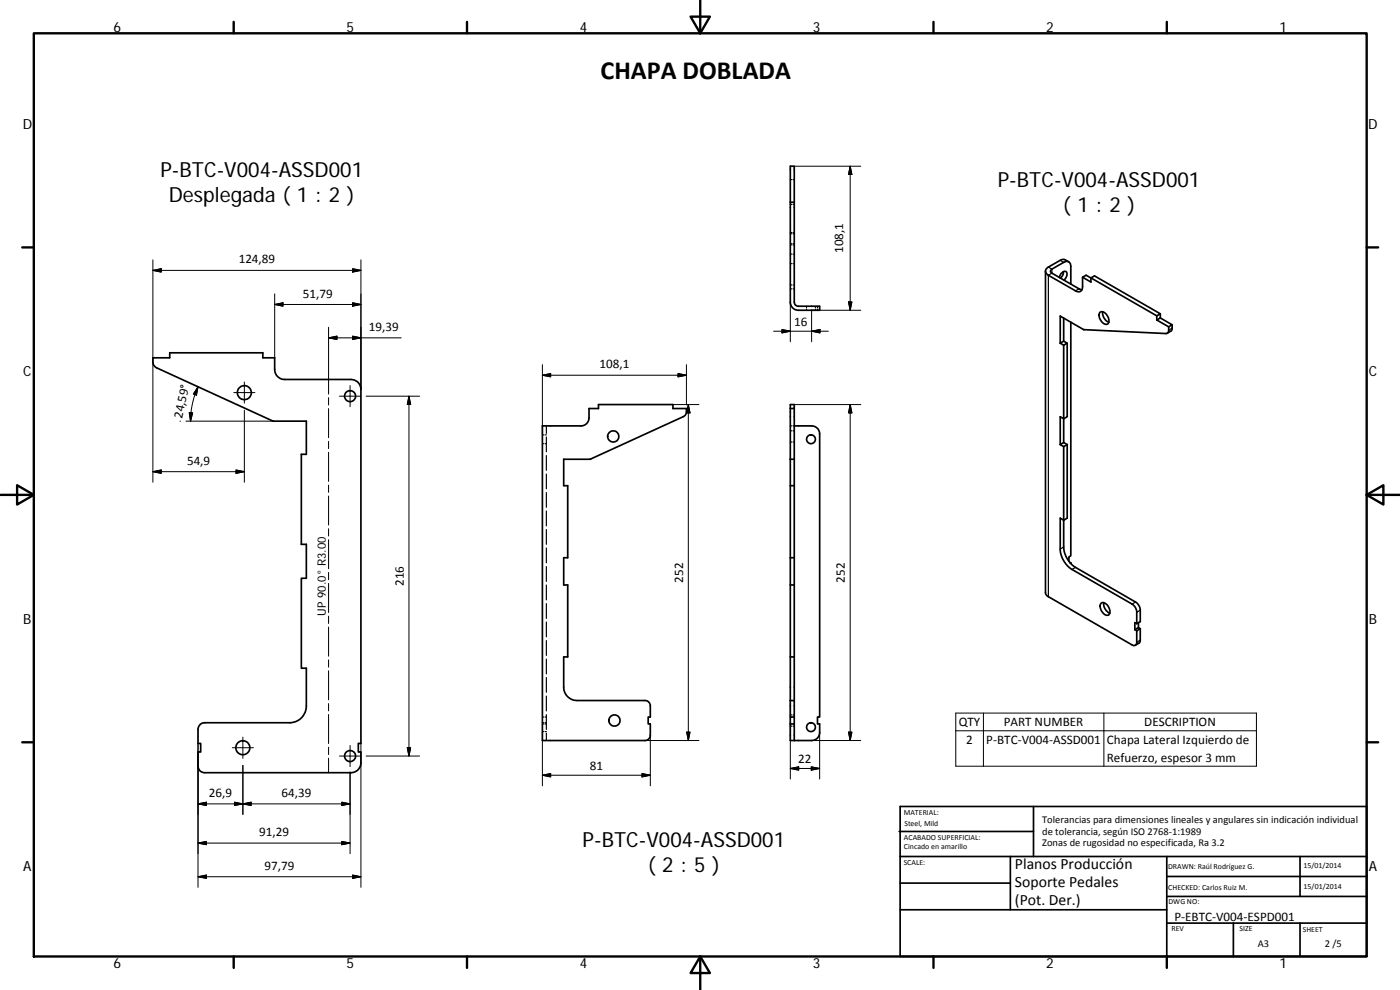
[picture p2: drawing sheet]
<svg xmlns="http://www.w3.org/2000/svg" width="420mm" height="297mm" viewBox="0 0 420 297" stroke-linecap="round" stroke-linejoin="round" font-family="sans-serif">
<g fill="none" stroke="#000" stroke-width=".51">
<path d="M237.2 60.7h1.2M237.2 60.7v30a2.42 2.42 0 0 0 2.4 2.4h6.4v-1.2h-6.7l-.7-.5-.2-.4v-30.3M237.2 60.7v-10.8h1.2v10.8M320.7 78.5l-1.2-.6h-.8l-4.1 2.2a1.3 1.3 0 0 0-.8 1.3 1.3 1.3 0 0 0 .8 1.2l8.2 4.7a1.29 1.29 0 0 0 1.5 .1 1.29 1.29 0 0 0 .6-1.4v-2.8M313.8 81.3v96.8l.6 .8 25.4 14.6a.86 .86 0 0 0 .9 .1 .86 .86 0 0 0 .5-.9v-3.4M317.9 83.2a1.78 1.78 0 0 1 2.1-1.7 1.94 1.94 0 0 1-.7 2.6M319.1 81.5a2.35 2.35 0 0 1-.8 2M319.2 95.4v7l-1 .6M321.4 85.2v-5.3a1.3 1.3 0 0 0-.7-1.3 1.3 1.3 0 0 0-1.5 .1l-3.5 2.1a.64 .64 0 0 0-.4 .6 .64 .64 0 0 0 .4 .6l8.1 4.7 .9 .2M321.4 96.7v70.1l-.6 .3v1.3M324.9 83.2l2.5 1.4v-1.2M324.9 83.2l1.1-.6 1.4 .8"/>
<path d="M327.4 83.4l19.8 11.4M327.4 83.4l1.1-.6 19.7 11.3-1 .7M330.2 93.7a2.36 2.36 0 0 1 2.6 2.7 1.05 1.05 0 0 1-.9 1 1.05 1.05 0 0 1-1.1-.7 2.43 2.43 0 0 1-.6-3zM331 93.5a3.1 3.1 0 0 0 1.8 3.2M347.2 96l3.5 2.1M347.2 94.8v1.2M348.2 94.1v1.3l-1 .6M348.2 95.4l3.6 2.1-1.1 .6M350.7 98.1v1.4l-.8 .6-24.7-1.2-7-4.1v8.2M351.8 97.5l-.2 1.6-1.3 .9M45.9 107.4h5v-1.5h28v1.5h3.5v3.5a3 3 0 0 0 3 3h19.9a2.96 2.96 0 0 1 3 3v106.2h-.8v2.5h.8v3.3a2.96 2.96 0 0 1-3 2.9h-43.9a1.93 1.93 0 0 1-2-1.9v-4.3h.8v-2.5h-.8v-4.3a2.05 2.05 0 0 1 2-1.9h25.5a5 5 0 0 0 5-5v-11.4h-1.5v-27h1.5v-10.2h-1.5v-27h1.5v-9.9l-10.1-.1-34.8-15.9-.7-.6-.3-.6zM318.2 103l1 .6"/>
<path d="M319.2 103.6v29.2M319.2 102.4l1.1 .6-1.1 .6M320.3 103v22l-1.1 .6-1-.6v8.4M162.8 127.8h11.6a2.38 2.38 0 0 0 2.4-2.4v-2.8h2.8v-1.2h22.4v1.2h4v1.3l-.3 .5-.6 .6-27.9 12.8h-8v7.9h1.2v21.6h-1.2v8.2h1.2v21.6h-1.2v9.1a4 4 0 0 0 4 4h20.4a1.61 1.61 0 0 1 1.6 1.6v3.3h-.7v2.1h.7v3.4a1.61 1.61 0 0 1-1.6 1.6h-30.8zM237.2 122.6h1.2v-1.2h-1.2v88.8M237.2 137.7l1.2 .1M238.4 127.8h5.2a2.42 2.42 0 0 1 2.4 2.4v84.9h-.7v2.1h.7v2.6a2.39 2.39 0 0 1-2.4 2.4h-5.2M238.4 122.6v15.2M238.4 137.8v7.9h-1.2M318.2 133.4l1 .6M319.2 132.8l-1 .6M319.2 134v30.1a7.7 7.7 0 0 0 3.6 6.1l18 10.4a3.1 3.1 0 0 1 1.4 2.5v3.4l-1 .6"/>
<path d="M319.2 132.8l1.1 .6M320.3 133.4v22.1l-1.1 .6-1-.6v9.2a7.7 7.7 0 0 0 3.5 6.2l18.1 10.4a2.97 2.97 0 0 1 1.4 2.4v3.4M320.3 133.4l-1.1 .6M238.4 145.7v21.6h-1.2M237.2 175.5h1.2M238.4 167.3v42.9M321 168.7l.4 .2M321.4 168.9l-.2 .1M321.4 168.9v.2M237.2 197.1h1.2M330.5 181a2.06 2.06 0 0 1 2.5 1.8 1.1 1.1 0 0 1 .1 1.3 1.1 1.1 0 0 1-1.3 .4 2.73 2.73 0 0 1-1.3-3.5zM331.3 180.8a2.97 2.97 0 0 0 1.8 3.2"/>
<path d="M340.6 188.9l.6 .4M341.2 187.1l-.6-.3v2.1M341.7 188.3l.5 .3M341.7 188.3l-1.1 .6M341.7 186.8v1.5M342.2 188.6l-1 .7M342.2 188.6l-.1 4-.3 .4-1.1 .6M237.2 210.2h1.2v12M237.2 217.2h1.2M237.2 210.2v4.9M237.2 217.2v5h1.2M238.4 215.1h-1.2v2.1"/>
<path d="M269.8 249.5h40.4M270.1 257h140.1M270.1 242h140.1v45h-140.1zM303.2 257v16M310.2 242v15M350.2 257v30M390.2 257v12M270.1 273h80.1M270.1 265h33.1M350.2 277h60M350.2 269h60M350.2 263h60"/>
<path d="M370.2 277v10M390.2 277v10"/>
<circle cx="73.3" cy="117.8" r="2.09"/>
<circle cx="105.1" cy="118.9" r="1.64"/>
<circle cx="184" cy="130.9" r="1.68"/>
<circle cx="243.4" cy="131.8" r="1.32"/>
<circle cx="184.4" cy="216.2" r="1.69"/>
<circle cx="243.4" cy="218.2" r="1.32"/>
<circle cx="72.9" cy="224.4" r="2.11"/>
<circle cx="105.1" cy="226.8" r="1.64"/>
</g>
<g fill="none" stroke="#000" stroke-width=".3">
<path d="M238.4 49.9h19.9M255.2 49.9v43.2M255.2 49.9l.5 2.4h-1.1zM45.9 78v66.7M108.3 78v38.9M45.9 81.1h62.4M45.9 81.1l2.5-.5v1zM82.4 91.4h25.9M82.4 91.4l2.5-.6v1.1zM82.4 88.2v19.2M98.6 98.2v20M105.8 90.8l2.5 .6-2.5 .5z"/>
<path d="M105.8 80.6l2.5 .5-2.5 .5zM232.2 99.4h16.4M234.7 98.9l2.5 .5-2.5 .5zM237.2 90.7v11.9M243.6 99.4l2.5-.5v1zM254.6 90.6h1.1l-.5 2.5zM258.3 93.1h-14.7v9.5M59.4 116.1l-1.5 4.4-.5 2.2-.2 3.7M59.4 116.1l-.4 2.5-1-.4zM70.2 117.8h6.3M73.3 114.6v6.4M98.6 119.3v2.2"/>
<path d="M98.6 101.4l2.5-.5v1zM101.9 118.9h6.3M105.1 115.7v6.3M105.8 100.9l2.5 .5-2.5 .5zM109.9 118.9h16M120.4 101.4h-21.8M122.7 118.9v107.9M122.7 118.9l.5 2.4h-1zM162.8 109.4v20.8M162.8 112.6l2.5-.5v1zM162.8 112.6h43.2M203.5 112.1l2.5 .5-2.5 .5z"/>
<path d="M206 109.4v12.1M54 126.4h.2M55.8 126.4h26.2M56.8 123.8l1 .1-.6 2.5zM73.3 123.1v21.6M98.6 122.6v8.7M98.6 132.4v2.2M98.6 135.7v8.7M202 121.4h7.8M206.6 121.4v100.8M206.6 121.4l.5 2.5h-1zM238.4 121.4h19.9"/>
<path d="M255.2 121.4v100.8M255.2 121.4l.5 2.5h-1.1zM45.9 141.5h27.4M45.9 141.5l2.5-.5v1zM70.8 141l2.5 .5-2.5 .5zM98.6 145.5v2.2M98.6 148.8v8.7M98.6 158.6v2.2M98.6 161.9v8.7M98.6 171.7v2.2M98.6 175v8.8M98.6 184.9v2.2"/>
<path d="M98.6 188.2v8.7M98.6 198v2.2M98.6 201.3v8.7M98.6 211.1v2.2M98.6 214.4v8.7M162.8 219.8v16M206.1 219.7h1l-.5 2.5zM237.2 210.2v23.5M246 219.8v13.9M254.6 219.7h1.1l-.5 2.5zM286.8 214h90.3v15.9h-90.3zM286.8 219.3h90.3"/>
<path d="M295.1 214v15.9M331.3 214v15.9M59.4 223.1v43.1M69.7 224.3h6.4M72.9 221.2v6.3M72.9 229.6v14.8M98.6 224.2v2.2M98.6 227.5v4.3M101.9 226.8h6.3M105.1 223.7v6.3M105.1 231.7v24.4M108.3 223.1v3.6"/>
<path d="M108.3 226.9v39.3M109.9 226.8h16M122.2 224.3h1l-.5 2.5zM162.8 232.6l2.5-.5v1zM162.8 232.6h32.4M192.7 232.1l2.5 .5-2.5 .5zM193.6 222.2h16.2M195.2 220.6v15.2M237.2 230.6l2.5-.5v1zM237.2 230.6h8.8M239.6 222.2h18.7M243.5 230.1l2.5 .5-2.5 .5z"/>
<path d="M59.4 241.2l2.5-.5v1zM59.4 253l2.5-.5v.9zM59.4 241.2h45.7M59.4 253h45.7M70.4 240.7l2.5 .5-2.5 .5zM72.9 241.2l2.5-.5v1zM102.6 240.7l2.5 .5-2.5 .5zM102.6 252.5l2.5 .5-2.5 .4zM59.4 263.1l2.5-.5v.9zM59.4 263.1h48.9M105.8 262.6l2.5 .5-2.5 .4z"/>
</g>
<g fill="none" stroke="#000" stroke-width=".36">
<path d="M237.2 53.9h.4M238 53.9h.4M237.2 76.2h.4M237.2 79.1h.4M237.2 70.1h.4M237.2 73.5h.4M237.2 69.8h.4M237.2 73.1h.4M237.2 61.3h.4M238 61.3h.4M238 76.2h.4M238 79.1h.4"/>
<path d="M238 70.1h.4M238 73.5h.4M238 69.8h.4M238 73.1h.4M318.2 78.1l1 .6M237.2 85.5h.4M237.2 86.7h.4M238 85.5h.4M238 86.7h.4M242.1 91.9v.4M242.1 92.7v.4M244.7 91.9v.4"/>
<path d="M244.7 92.7v.4M245.3 91.9v.4M245.3 92.7v.4M314.6 80.1l1.1 .7v1.2l-1.1 .6v96.4M323.8 86.7l-1 .6M351.8 98.4l-1.1 .7M162.8 130.5h.4M162.8 133.1h.4M163.6 130.5h.4M163.6 133.1h.4M164 127.8v2.2M164 131.1v4.5"/>
<path d="M164 136.7v4.4M237.2 129.3h.4M237.2 132.6h.4M237.2 127.8h.4M238 127.8h.4M238 129.3h.4M238 132.6h.4M164 142.2v4.5M164 147.8v4.4M164 153.3v4.5M164 158.9v4.4M164 164.4v4.5"/>
<path d="M164 170v4.4M164 175.5v4.5M319.2 164.1l-1 .6M322.8 170.2l-1.1 .7M164 181.1v4.4M164 186.6v4.5M164 192.2v4.4M164 197.8v4.4M340.8 180.6l-1 .7M342.2 183.1l-1 .6M342.2 192.1l-1 .6M162.8 217.2h.4"/>
<path d="M162.8 215.1h.4M162.8 216.9h.4M162.8 219.5h.4M163.6 217.2h.4M163.6 215.1h.4M163.6 216.9h.4M163.6 219.5h.4M164 203.3v4.4M164 208.9v4.4M164 214.4v4.4M164 220v2.2M237.2 214.5h.4"/>
<path d="M237.2 217.9h.4M238 214.5h.4M238 217.9h.4"/>
</g>
<g fill="none" stroke="#000" stroke-width=".71">
<path d="M10.1 10h400.1v277h-400.1zM70.1 6.6v3.4M140.2 6.6v3.4M207.3 5h5.8l-2.9 5zM210.2 0v10M280.2 6.6v3.4M350.2 6.6v3.4M6.7 74.2h3.4M410.2 74.2h3.4M.2 148.5h9.9M5.1 145.6l5 2.9-5 2.9zM410.2 148.5l5-2.9v5.8z"/>
<path d="M410.2 148.5h9.9M6.7 222.7h3.4M410.2 222.7h3.4M70.1 287v3.4M140.2 287v3.4M210.2 287l2.9 5h-5.8zM210.2 287v10M280.2 287v3.4M350.2 287v3.4"/>
</g>
<g fill="#000" stroke="#000" stroke-width=".3">
<path d="M255.2 49.9l.5 2.4h-1.1zM45.9 81.1l2.5-.5v1zM82.4 91.4l2.5-.6v1.1zM105.8 90.8l2.5 .6-2.5 .5zM105.8 80.6l2.5 .5-2.5 .5zM234.7 98.9l2.5 .5-2.5 .5zM243.6 99.4l2.5-.5v1zM254.6 90.6h1.1l-.5 2.5zM59.4 116.1l-.4 2.5-1-.4zM98.6 101.4l2.5-.5v1zM105.8 100.9l2.5 .5-2.5 .5zM162.8 112.6l2.5-.5v1z"/>
<path d="M203.5 112.1l2.5 .5-2.5 .5zM56.8 123.8l1 .1-.6 2.5zM122.7 118.9l.5 2.4h-1zM206.6 121.4l.5 2.5h-1zM255.2 121.4l.5 2.5h-1.1zM45.9 141.5l2.5-.5v1zM70.8 141l2.5 .5-2.5 .5zM206.1 219.7h1l-.5 2.5zM254.6 219.7h1.1l-.5 2.5zM122.2 224.3h1l-.5 2.5zM162.8 232.6l2.5-.5v1zM192.7 232.1l2.5 .5-2.5 .5z"/>
<path d="M237.2 230.6l2.5-.5v1zM243.5 230.1l2.5 .5-2.5 .5zM59.4 241.2l2.5-.5v1zM59.4 253l2.5-.5v.9zM70.4 240.7l2.5 .5-2.5 .5zM72.9 241.2l2.5-.5v1zM102.6 240.7l2.5 .5-2.5 .5zM102.6 252.5l2.5 .5-2.5 .4zM59.4 263.1l2.5-.5v.9zM105.8 262.6l2.5 .5-2.5 .4z"/>
</g>
<text font-size="7.9" x="180.2" y="23.7">CHAPA DOBLADA</text>
<g font-size="6.3">
<text x="48.1" y="53.1">P-BTC-V004-ASSD001</text>
<text x="299.4" y="56.2">P-BTC-V004-ASSD001</text>
<text x="50.6" y="60.6">Desplegada ( 1 : 2 )</text>
<text x="319" y="63.8">( 1 : 2 )</text>
<text x="174.8" y="254.1">P-BTC-V004-ASSD001</text>
<text x="194.4" y="261.6">( 2 : 5 )</text>
</g>
<g font-size="4.7">
<text x="304.6" y="260.8">Planos Producción</text>
<text x="304.6" y="266.2">Soporte Pedales</text>
<text x="304.6" y="271.6">(Pot. Der.)</text>
</g>
<g font-size="4.2">
<text x="34" y="9.6">6</text>
<text x="104" y="9.6">5</text>
<text x="174" y="9.6">4</text>
<text x="244" y="9.6">3</text>
<text x="314" y="9.6">2</text>
<text x="384" y="9.6">1</text>
<text x="6.8" y="38.7">D</text>
<text x="410.6" y="38.7">D</text>
<text x="7" y="112.9">C</text>
<text x="410.8" y="112.9">C</text>
<text x="7" y="187.1">B</text>
<text x="410.8" y="187.1">B</text>
<text x="7" y="261.3">A</text>
<text x="410.8" y="261.3">A</text>
<text x="34" y="290.4">6</text>
<text x="104" y="290.4">5</text>
<text x="174" y="290.4">4</text>
<text x="244" y="290.4">3</text>
<text x="314" y="290.4">2</text>
<text x="384" y="290.4">1</text>
</g>
<g font-size="3.9">
<text x="253.1" y="76" transform="rotate(-90 253.1 76)">108,1</text>
<text x="71.6" y="79.1">124,89</text>
<text x="90.9" y="89.3">51,79</text>
<text x="110.7" y="99.3">19,39</text>
<text x="238.4" y="97.8">16</text>
<text x="179.9" y="110.5">108,1</text>
<text x="54.6" y="125.7" transform="rotate(-78 54.6 125.7)">24,59°</text>
<text x="56.1" y="139.4">54,9</text>
<text x="121.2" y="175.8" transform="rotate(-90 121.2 175.8)">216</text>
<text x="205" y="174.8" transform="rotate(-90 205 174.8)">252</text>
<text x="253.6" y="174.8" transform="rotate(-90 253.6 174.8)">252</text>
<text x="287.7" y="217.8">QTY</text>
<text x="301.2" y="217.8">PART NUMBER</text>
<text x="343.4" y="217.8">DESCRIPTION</text>
<text x="290" y="223.2">2</text>
<text x="296" y="223.2">P‐BTC‐V004‐ASSD001</text>
<text x="332.2" y="223.3">Chapa Lateral Izquierdo de</text>
<text x="177" y="231">81</text>
<text x="239.6" y="229">22</text>
<text x="332.2" y="228.6">Refuerzo, espesor 3 mm</text>
<text x="62.7" y="239.1">26,9</text>
<text x="84.5" y="239.1">64,39</text>
<text x="77.8" y="250.9">91,29</text>
<text x="79.4" y="260.9">97,79</text>
<text x="352.5" y="276.2">P‐EBTC‐V004‐ESPD001</text>
</g>
<text font-size="3.5" x="97.8" y="184.7" transform="rotate(-90 97.8 184.7)">UP 90.0° R3.00</text>
<g font-size="3.1">
<text x="312.8" y="246.8">Tolerancias para dimensiones lineales y angulares sin indicación individual</text>
<text x="312.8" y="250.4">de tolerancia, según ISO 2768‐1:1989</text>
<text x="312.8" y="254">Zonas de rugosidad no especificada, Ra 3.2</text>
<text x="377.5" y="284.1">A3</text>
<text x="397.6" y="284.2">2 /5</text>
</g>
<g font-size="2.4">
<text x="271.2" y="244.4">MATERIAL:</text>
<text x="271.3" y="251.9">ACABADO SUPERFICIAL:</text>
<text x="271.4" y="247.9">Steel, Mild</text>
<text x="271.3" y="254.6">Cincado en amarillo</text>
<text x="271.2" y="259.7">SCALE:</text>
<text x="350.6" y="260.8">DRAWN: Raúl Rodríguez G.</text>
<text x="391.2" y="260.6">15/01/2014</text>
<text x="350.6" y="267">CHECKED: Carlos Ruiz M.</text>
<text x="391.2" y="266.6">15/01/2014</text>
<text x="350.7" y="271.4">DWG NO:</text>
<text x="351.6" y="279.3">REV</text>
<text x="372" y="279.4">SIZE</text>
<text x="391" y="279.6">SHEET</text>
</g>
</svg>
